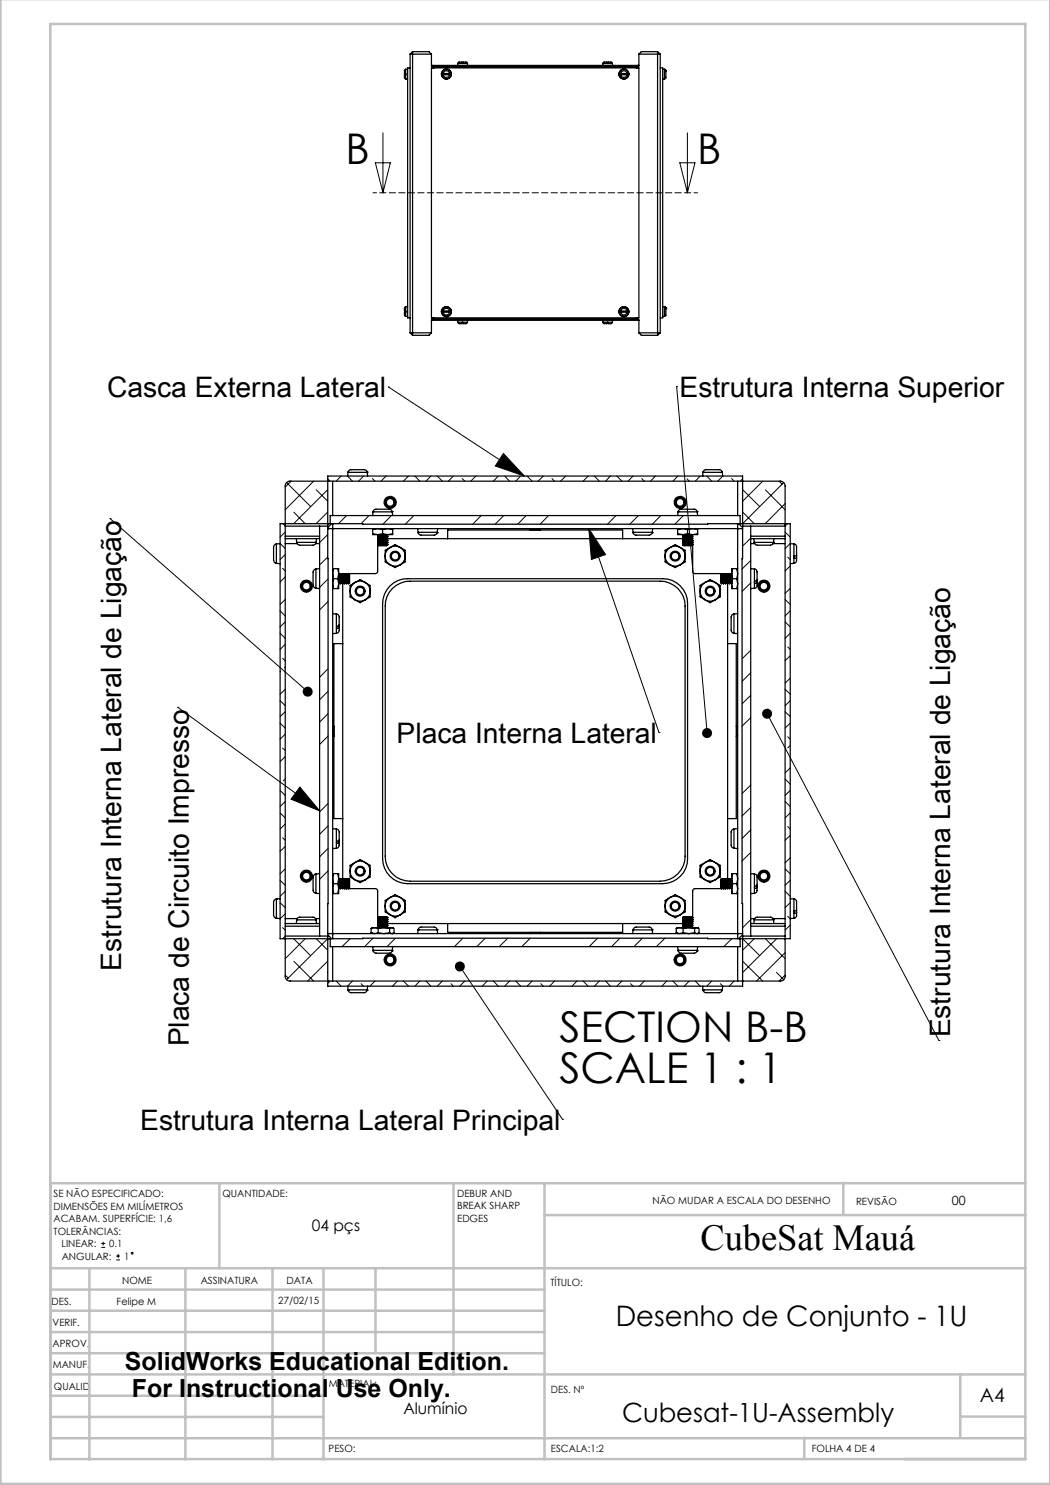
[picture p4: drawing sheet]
<svg xmlns="http://www.w3.org/2000/svg" width="210mm" height="297mm" viewBox="0 0 210 297" stroke-linecap="round" stroke-linejoin="round" font-family="sans-serif">
<g fill="none" stroke="#000" stroke-width=".2">
<path d="M75.1 32.6h3l-1.5 6zM76.6 26.6v12M136 32.6h3l-1.5 6zM137.5 26.6v12M77.7 77.4h.1M77.7 77.4l27.2 17.8M135.3 77.3h.1M135.3 77.3l6.1 69.3M57.3 96.5l4.8 4.8M58.2 96.2l-1.2 1.2M62.7 96.2l-5.7 5.7M63.3 98l2.2 2.3"/>
<path d="M65.5 97.9l-6.8 6.8M65.5 95.7l.5 .5M68.2 95.2l-1 1M69.5 95.2l1 1M72.7 95.2l-1 1M74.5 95.7l.5 .5M77.2 95.2l-1 1M81.7 95.2l-1 1M83 95.2l1 1M86.2 95.2l-1 1M87.5 95.2l1 1M90.7 95.2l-1 1"/>
<path d="M92.4 95.7l.6 .5M95.2 95.2l-1 1M99.7 95.2l-1 1M100.7 90.7l4.2 4.5-5.8-2zM100.9 95.2l1 1M104.1 95.3l-.9 .9M105.4 95.2l1 1M108.7 95.2l-1.1 1M110.4 95.7l.5 .5M113.1 95.2l-1 1M117.6 95.2l-1 1M118.9 95.2l1 1"/>
<path d="M122.1 95.2l-1 1M123.4 95.2l1 1M126.6 95.2l-1 1M128.3 95.7l.6 .5M131.1 95.2l-1 1M135.6 95.2l-1 1M137.4 95.8l.5 .4M140.1 95.2l-1 1M141.4 95.2l.9 1M144.6 95.2l-1.1 1M146.3 95.7l.5 .5M148.5 97.9l3.4 3.4"/>
<path d="M148.5 95.7l-.4 .5M152.5 96.2l-4 4.1M153.1 98l3.9 3.9M155.8 96.2l.6 .6M156.7 96.5l-8.2 8.2M22 103.7h.1M22 103.7l39.5 34.6M56 108.7l1 1M56.5 113.7l.5 .5M56.6 104.7l.4 .5M57 110.9l-1 1M57 115.4l-1 1"/>
<path d="M57 106.4l-1 1M57 119.9l-1 1M58.8 102.4l2.2 2.3M65.5 104.7h.1M65.5 102.4l-2.3 2.3M65.5 106.9l-1.6 1.6M65.5 111.4l-1.6 1.6M65.6 115.8l-1.7 1.7M69.3 103.1l-1.6 1.6M73.8 103.1l-1.6 1.6M78.3 103.1l-1.7 1.7M82.8 103.1l-1.7 1.7"/>
<path d="M96.2 103.1l-1.7 1.7M100.8 103.1l-1.8 1.7M105.2 103.1l-1.7 1.7M109.7 103.1l-1.7 1.7M117.8 105.7l3.3 5.2-2.8 1zM117.8 105.7l14 40.8M123.2 103.1l-1.7 1.7M127.7 103.1l-1.7 1.7M132.2 103.1l-1.7 1.7M136.7 103.1l-1.7 1.7M148.6 102.4l2.2 2.3M150.1 107.6l-1.6 1.6"/>
<path d="M150.1 112.1l-1.7 1.7M150.1 116.6l-1.7 1.7M155.3 104.7h.1M157 100.7l-4 4M157 119.9l1 1M157 106.4l1 1M157.5 104.7l-.5 .5M157.6 111.4l.4 .5M158 108.7l-1 1M158 113.2l-1 1M158 117.7l-1 1M56 126.6l1 1.1"/>
<path d="M56 122.2l1 1M56.2 134.2l-.2 .2M56.5 131.7l.5 .4M57 128.9l-1 1M57 124.4l-1 1M57 137.9l-1 .9M57 133.4l-.1 .1M65.6 138.3l-1.7 1.6M65.6 133.7l-1.7 1.8M65.6 120.3l-1.7 1.7M150.1 134.5l-1.7 1.8M150.1 130.1l-1.7 1.7"/>
<path d="M150.1 139.1l-1.7 1.7M157 137.9l1 .9M157 124.4l1 1M157.6 129.4l.4 .5M158 126.6l-1 1.1M158 122.2l-1 1M158 131.2l-1 .9M158 135.6l-1 1M35.6 141.5h.1M35.6 141.5l28.3 20.7M56 158.1l1 1M56 144.6l1 1"/>
<path d="M56 140.1l1 1M56.5 149.6l.5 .5M57 146.8l-1 1M57 142.3l-1 1M57 151.3l-1 1M57 155.8l-.3 .4M60 157.4l3.9 4.8-5.7-2.4zM65.6 142.7l-1.7 1.7M65.6 147.2l-1.7 1.7M131.8 146.5h.1M150.1 157l-1.7 1.7M150.1 143.5l-1.7 1.7"/>
<path d="M153.4 142.7l34.4 65.4M157 155.8l1 1M157 142.3l1 1M157.6 147.4l.4 .4M158 158.1l-1 1M158 140.1l-1 1M158 144.6l-1 1M158 149.1l-.4 .5M158 153.6l-1 1M56 176.1l1 1M56 162.6l1 1M56.5 167.6l.5 .5"/>
<path d="M57 178.3l-1 1M57 160.3l-1 1M57 164.8l-1 1M57 169.3l-1 1M57 173.8l-1 1M65.6 174.2l-1.7 1.7M65.6 160.7l-1.7 1.7M65.6 165.2l-1.7 1.7M65.6 169.7l-1.7 1.7M150.1 161.5l-1.7 1.7M150.1 166l-1.7 1.7M150.1 170.5l-1.7 1.7"/>
<path d="M157 178.3l1 1M157 173.8l1 1M157 160.3l1 1M157.6 165.3l.4 .5M158 162.6l-1 1M158 167.1l-1 1M158 171.6l-1 1M158 176.1l-1 1M56 180.5l1 1M56.5 185.5l.5 .5M57 195l.6 .6M57 182.8l-1 1"/>
<path d="M57 187.3l-.4 .4M58.7 187.7l3.4 3.4M58.8 192.3l3.9 3.9M61 187.7l-4 4M63.3 187.7l2.2 2.3M65.5 194.5h.1M65.5 187.7l-8.2 8.2M65.5 192.2l-4 4M66 196.2l-.5 .5M67.2 196.2l1 1M70 187.7l-1.6 1.6M70.5 196.2l-1 1"/>
<path d="M72.2 196.7l.5 .5M74.6 187.6l-1.7 1.7M75 196.2l-1 1M79.1 187.6l-1.7 1.7M79.5 196.2l-1 1M80.7 196.2l1 1M84 196.2l-1 1M85.2 196.2l1 1M88.5 196.2l-1 1M90.2 196.7l.5 .5M92 193.3l20.5 30.6M92.6 187.6l-1.7 1.7"/>
<path d="M93 196.2l-1.1 1M97 187.6l-1.6 1.7M97.4 196.2l-1 1M98.7 196.2l1 1M101.6 187.6l-1.8 1.7M101.9 196.2l-1 1M103.2 196.2l.9 1M106 187.6l-1.6 1.7M106.4 196.2l-1 1M108.2 196.7l.5 .5M110.9 196.2l-1 1M115.4 196.2l-1 1"/>
<path d="M116.6 196.2l1 1M119.5 187.6l-1.7 1.7M119.9 196.2l-1 1M121.1 196.2l1 1M124 187.6l-1.7 1.7M124.4 196.2l-1 1M126.1 196.7l.5 .5M128.5 187.6l-1.7 1.7M128.9 196.2l-1 1M133 187.6l-1.7 1.7M133.3 196.2l-.9 1M134.6 196.2l1 1"/>
<path d="M137.9 196.2l-1.1 1M139.1 196.2l1 1M142.3 196.2l-.9 1M144.1 196.7l.5 .5M146.4 187.7l-1.7 1.6M146.8 196.2l-1 1M148.5 187.7l3.4 3.4M148.6 192.3l3.9 3.9M150.1 183.9l-1.6 1.7M150.8 187.7l-2.3 2.3M153.1 187.7l3.9 4M155.3 194.5l1.4 1.4"/>
<path d="M155.3 187.7l-6.8 6.8M157 190.5l-5.7 5.7M157 195l-1.2 1.2M157.6 183.3l.4 .5M158 180.5l-1 1M158 185l-1 1M187.8 208.1h.1M112.5 223.9h.1M20.2 249.5h.8M20.2 248.7h.8M20.6 248.4v.7M23.2 252h.8"/>
<path d="M23.2 251.2h.8M23.6 250.8v.8"/>
<circle cx="26.4" cy="250.6" r=".19"/>
</g>
<path d="M139.5 38.6h-64.9" fill="none" stroke="#000" stroke-width=".2" stroke-dasharray="1.3 .6" stroke-dashoffset=".6"/>
<g fill="none" stroke="#c0c0c0" stroke-width=".5">
<path d="M.1 -.1v296.9h209.9v-296.9M10.1 4.8h195v287h-195zM43.9 236.6v17M90.7 236.6v38.3M108.9 236.6v55.3M168.7 236.6v6.3M205.1 236.6h-195v55.3M10.1 253.6h195M10.1 257.9h98.8M17.9 253.6v38.3M37.1 253.6v38.3M54.5 253.6v38.3"/>
<path d="M64.7 253.6v38.3M75.1 253.6v17M108.9 243h96.2M10.1 270.6h98.8M10.1 266.4h98.8M10.1 262.1h98.8M10.1 279.1h54.6M10.1 274.9h195M192.1 274.8v12.7M10.1 287.7h195M10.1 283.4h54.6M160.9 287.5v4.3"/>
<path d="M192.1 283.3h13"/>
</g>
<g fill="#000">
<path d="M100.7 90.7l4.2 4.5-5.8-2zM91.3 192.5a1.01 1.01 0 0 0 .2 1.7 1.01 1.01 0 0 0 1.4-.8 1.01 1.01 0 0 0-1.4-1l-.1 .1 .6 .8-.6-.8zM140.7 145.9a1 1 0 0 0-.2 1.1 1 1 0 0 0 1 .6l-.1-1 .1 1a1 1 0 0 0 .8-1.4 1 1 0 0 0-1.6-.3zM117.8 105.7l3.3 5.2-2.8 1z"/>
<path d="M60.8 137.7a1 1 0 0 0 .1 1.4 1 1 0 0 0 1.4-.1l-.8-.7 .8 .7a1 1 0 0 0-.1-1.4 1 1 0 0 0-1.4 .1zM152.7 142a.99 .99 0 0 0 .3 1.7 .99 .99 0 0 0 1.4-1 .99 .99 0 0 0-1.4-.9l.4 .9-.4-.9zM60 157.4l3.9 4.8-5.7-2.4z"/>
</g>
<g fill="none" stroke="#000" stroke-width=".25">
<path d="M81.1 13.9l-.2 .1v.7h.2v.2a.37 .37 0 0 0-.2 .6l.2 .3M81.1 13.9v1.9M81.1 15.8h.4M81.5 13.8l-.4 .1M82 10.8h4.3M82 13.6h-.5v50h.5M82 10.8v55.8M82.5 10.3v56.8M82.5 10.3h3.3l.5 .5M82.5 10.3l-.5 .5M86.3 13.1l.1 .3 .4 .2-.3-.3M86.3 13.1h.2"/>
<path d="M86.3 13.6h41.5v50h-41.5zM86.3 10.8v2.3M86.4 13.3h.1M86.5 13.1v.2M86.5 13.3h41M86.5 13.1h41M88.6 14.7h-.3v.3h.3M88.6 15a.67 .67 0 0 0 .7 .5 .67 .67 0 0 0 .6-.5M88.6 14.7a.66 .66 0 0 1 .7-.6 .66 .66 0 0 1 .6 .6M88.6 15h1.3M88.6 14.7h1.3M89.9 14.7h.3v.3h-.3"/>
<path d="M91.5 12.7l.3-.3h.6v.3h.2v-.3h.6l.3 .3M91.5 12.7h2M91.5 12.7v.4M93.5 12.7v.4M120.6 12.7l.2-.3h.6v.3h.2v-.3h.6l.3 .3M120.6 12.7h1.9M120.6 12.7l-.1 .4M122.5 12.7v.4M124.1 14.7h-.3v.3h.3M124.1 15a.69 .69 0 0 0 .7 .5 .69 .69 0 0 0 .6-.5M124.1 14.7a.68 .68 0 0 1 .7-.6 .68 .68 0 0 1 .6 .6M124.1 15h1.3"/>
<path d="M124.1 14.7h1.3M125.4 14.7h.3v.3h-.3M127.5 13.1h.3M127.5 13.3h.2M127.5 13.1v.2M127.8 13.1l-.2 .3-.3 .2 .2-.3M127.8 10.8h4.2M127.8 10.8v2.3M131.5 10.3v56.8M131.5 10.3h-3.2l-.5 .5M131.5 10.3l.5 .5M132 13.6h.5v50h-.5"/>
<path d="M132 10.8v55.8M132.5 13.8l.4 .1M132.9 13.9l.3 .1v.2M132.9 13.9v1.9M132.9 15.8h-.4M133.2 14.2v1.4l-.3 .2M133.2 14.2l-.3-.3 .3 .3M81.1 61.3l-.2 .3v.6h.2v.2a.39 .39 0 0 0-.2 .6l.2 .3M81.1 61.3v2M81.1 63.3h.4M81.5 61.3h-.4M82 66.6h4.3"/>
<path d="M82 66.6l.5 .5M86.3 64.1h.2M86.3 64.1v2.5M86.3 66.6l-.5 .5h-3.3M86.4 63.8h.1M86.5 63.8l.3-.2-.4 .2-.1 .3M86.5 63.8h41M86.5 64.1h41M86.5 63.8v.3M88.6 62.2l-.3 .1v.1h.3M88.6 62.4a.66 .66 0 0 0 .7 .6 .66 .66 0 0 0 .6-.6M88.6 62.2a.67 .67 0 0 1 .7-.5 .67 .67 0 0 1 .6 .5"/>
<path d="M88.6 62.4h1.3M88.6 62.2h1.3M89.9 62.2h.3v.2h-.3M91.5 64.4l.3 .3h.6a.15 .15 0 0 1 0-.2 .15 .15 0 0 1 .2 0 .15 .15 0 0 1 0 .2h.6l.3-.3M91.5 64.4h2M91.5 64.1v.3M93.5 64.1v.3M120.5 64.1l.1 .3M120.6 64.4l.2 .3h.6a.15 .15 0 0 1 0-.2 .15 .15 0 0 1 .2 0 .15 .15 0 0 1 0 .2h.6l.3-.3M120.6 64.4h1.9M122.5 64.1v.3M124.1 62.2h-.3v.2h.3"/>
<path d="M124.1 62.4a.68 .68 0 0 0 .7 .6 .68 .68 0 0 0 .6-.6M124.1 62.2a.69 .69 0 0 1 .7-.5 .69 .69 0 0 1 .6 .5M124.1 62.4h1.3M124.1 62.2h1.3M125.4 62.2h.3v.2h-.3M127.5 63.8l-.2-.2 .4 .2 .1 .3M127.5 64.1h.3M127.5 63.8h.2M127.5 63.8v.3M127.8 66.6h4.2M127.8 64.1v2.5M127.8 66.6l.5 .5h3.2"/>
<path d="M132 66.6l-.5 .5M132.5 61.3h.4M132.9 61.3l.3 .4M132.9 61.3v2M132.9 63.3h-.4M133.2 61.8v1.3l-.3 .2M133.2 61.7h.1M133.2 61.7l-.3-.3 .3 .4M133.2 61.7v.1M57.2 96.7l.6-.5h98.2a.96 .96 0 0 1 1 1v98a.96 .96 0 0 1-1 1h-98a.96 .96 0 0 1-1-1v-98.2zM66.5 96.2v6.9M69.6 94.4v.1"/>
<path d="M69.6 94.4h.1M69.6 94.4l.1-.2a3.5 3.5 0 0 1 2.3-.3h1l.4 .5M69.6 94.5h3.8M69.6 94.5l-.1 .7M73.4 94.4v.1M73.4 94.4h.1M73.4 94.5l.1 .7M140.6 94.4h.1M140.6 94.5h3.9M140.6 94.5l-.1 .7M140.6 94.4l.1-.2a3.8 3.8 0 0 1 2.3-.3h1l.4 .5M144.5 94.4v.1"/>
<path d="M144.5 94.5v.7M147.5 96.2v6.9M55.2 112.7h.1M55.2 112.6v.1M55.3 108.8a.8 .8 0 0 0-.6 1.1v.4a3.3 3.3 0 0 0 .3 2.2l.2 .1M55.3 108.8v3.9M55.3 112.7h.7M56 108.7l-.7 .1M57 105.2h8.5M57 107.7h6.9M57 107.2h6.9M57 108.7h2.4"/>
<path d="M59.3 107.7v.8M59.3 108.5h.1M59.3 108.5h3.9M59.4 108.5l.1 .3a6.8 6.8 0 0 0 3.1 .2l.3-.1 .3-.4M63.1 117.6h.1M63.1 113.8h.1M63.1 113.8l-.3 .2a6.6 6.6 0 0 0-.2 3l.1 .4 .4 .2M63.1 108.7h.8M63.2 113.8v3.8M63.2 117.6l.7 .1M63.2 108.5h.1M63.3 107.7l-.1 .8"/>
<path d="M63.9 113.7l-.7 .1M63.9 105.2v82M65.5 104.7h.5M65.5 104.7v.5M65.5 105.8l.1-.1 .9 .1v80.9h-.9l-.1-.1M65.5 104.7h-9.5v83h9.5M65.5 105.2v82M65.5 104.7v-9.5h83v9.5M65.7 104.7l-.2 .1M66 104.7h6.5v.1l75.5-.1M66 104.7v-1.6h82v1.6M66.3 104.7l-.8 .8"/>
<path d="M66.5 113.7h.2M66.5 117.7h.2M66.6 104.7l-.1 .1 .1 .9h80.9v-.9l-.1-.1M66.7 113.7l-.2 .9 .2 1.1M66.7 115.7l-.2 1 .2 1M66.7 115.7h.9M66.7 113.7h.9M66.7 117.7h.9M67.6 113.7l.1 1M67.6 115.7l.1 1M67.6 113.7h.1v1M67.7 114.7v2"/>
<path d="M67.7 116.7v1h-.1M67.7 116.7h.1M67.7 114.7h.1M67.7 114.7l-.1 1M67.7 116.7l-.1 1M67.8 114.7l.1 .3M67.9 115v1.5M67.9 116.5l-.1 .2M67.9 116.5l.2 .2M68.1 114.7v2M68.1 116.7h.1M68.1 114.7h.1"/>
<path d="M68.1 114.7l-.2 .3M68.2 114.7v2M68.2 114.7l.1 .3M68.3 115v1.5M68.3 116.5l-.1 .2M68.3 116.5l.2 .2M68.5 114.7v2M68.5 116.7h.1M68.5 114.7h.1M68.5 114.7l-.2 .3M68.5 116.7v59M68.6 114.7v2"/>
<path d="M68.6 114.7l.1 .3M68.7 115v1.5M68.7 116.5l-.1 .2M68.7 116.5l.2 .2M68.9 114.8l-.2 .1M68.9 114.7v2M68.9 116.7h.1M68.9 114.7l-.2 .3M69.1 115v1.5M69.1 115l-.1-.3v2M69.1 115l.2-.3v2M69.1 116.5l-.1 .2"/>
<path d="M69.1 116.5l.2 .2M69.3 116.7h.1M69.5 115l.2-.3v2M69.5 115v1.5M69.5 115l-.1-.3v2M69.5 116.5l.2 .2M69.5 116.5l-.1 .2M69.7 116.7h.1M69.8 114.7l.1 .3v1.5l-.1 .2zM70 118.2a2.14 2.14 0 0 0 1 1.8M70 118.2v1.2l1 .6M71 116.5l1-.6 1 .6"/>
<path d="M71 116.5a2.17 2.17 0 0 1 2 0M71 116.5a2.14 2.14 0 0 0-1 1.7M71 116.5l-1 .6v1.1M71 120a2.17 2.17 0 0 0 2 0M71 120l1 .5 1-.5M73 116.5l1 .6v1.1M73 116.5a1.93 1.93 0 0 1 1 1.7M74 118.2a1.94 1.94 0 0 1-1 1.8M74 118.2v1.2l-1 .6M74.5 105.9l1-.2 1 .2M74.5 105.7v.2M74.5 106.7v.2h1"/>
<path d="M74.5 106.7l1 .2M74.5 105.9v.8M74.6 102.3v.1M74.6 102.3h.1M74.6 102.3l.1-.2a3.8 3.8 0 0 1 2.3-.3h1l.5 .5M74.6 102.4h3.9M74.6 102.4l-.1 .7M75.5 108.1v6.2l-.2 .3-6.4 .1M75.5 106.9h2M75.5 107h2M75.5 107.7h2M75.5 107.8h2"/>
<path d="M75.5 107.3h2M75.5 107.4h2M75.5 108.1h2M75.5 109h2l-.2 .1h-1.6zM75.5 107l.2 .1M75.5 106.9v.1M75.5 107.3v.1M75.5 107.7v.1M75.5 107.4l.2 .1M75.5 107.8l.2 .1M75.7 107.9l-.1 .2M75.7 107.1h1.6"/>
<path d="M75.7 107.5h1.6M75.7 107.9h1.6M75.7 108.3l-.2 .2h2M75.7 108.3h1.6M75.7 108.7h1.6M75.7 108.7l-.2 .2h2M75.7 107.5l-.2 .2M75.7 107.1l-.2 .2M75.7 107.9l-.2 .2M76.5 105.9l1-.2 1 .2M76.5 106.7l-1 .2M76.5 105.9v.8"/>
<path d="M76.5 106.7l1 .2M77 111.2a1.93 1.93 0 0 0 1 1.8M77 111.2v1.2l1 .6M77.3 107.5l.2 .2M77.3 107.1l.2 .2M77.3 107.9l.2 .2M77.3 108.3l.2 .2M77.3 108.7l.2 .2M77.5 108.6h-2l.2 .1M77.5 108.2h-2l.2 .1M77.5 107l-.2 .1M77.5 106.9v.1"/>
<path d="M77.5 107.3v.1M77.5 107.7v.1M77.5 108.1v.1M77.5 108.5v.1M77.5 108.9v.1M77.5 107.4l-.2 .1M77.5 107.8l-.2 .1M77.5 108.6l-.2 .1M77.5 108.2l-.2 .1M77.5 107.7h59M78 117.2a4.8 4.8 0 0 1 3.5-1.5h51a4.9 4.9 0 0 1 5 5v51a5 5 0 0 1-5 5h-51a5.1 5.1 0 0 1-5-5v-51a5 5 0 0 1 1.5-3.5zM78 109.5l1-.6 1 .6"/>
<path d="M78 109.5a1.93 1.93 0 0 1 2 0M78 109.5a1.93 1.93 0 0 0-1 1.7M78 109.5l-1 .6v1.1M78 113a1.93 1.93 0 0 0 2 0M78 113l1 .5 1-.5M78.5 102.3v.1M78.5 102.3h.1M78.5 102.4v.7M78.5 117.7a5.2 5.2 0 0 1 3.5-1.5h50a4.9 4.9 0 0 1 5 5v50a5 5 0 0 1-5 5h-50a5 5 0 0 1-5-5v-50a4.8 4.8 0 0 1 1.5-3.5zM78.5 106.7l-1 .2M78.5 105.7v.2M78.5 106.7v.2h-1"/>
<path d="M78.5 105.9v.8M80 109.5l1 .6v1.1M80 109.5a2.14 2.14 0 0 1 1 1.7M81 111.2a2.14 2.14 0 0 1-1 1.8M81 111.2v1.2l-1 .6M83.5 105.7l.1 .8M83.6 106.5h.1M83.6 106.5l.2 .4a3.9 3.9 0 0 0 2.2 .1h1l.5-.5M83.6 106.5h3.9M87.5 106.5h.1M87.5 105.7v.8M89.5 107.7v-1.7h35v1.7"/>
<path d="M106 105.9h2M106 105.9v.1M106.2 105.7l.1 .1M106.3 105.8h1.5M106.3 105.8l-.3 .1M107.8 105.8l.2 .1M107.9 105.7l-.1 .1M108 105.9v.1M126.5 105.7l.1 .8M126.6 106.5h.1M126.6 106.5l.2 .4a3.9 3.9 0 0 0 2.2 .1h1l.5-.5M126.6 106.5h3.9"/>
<path d="M130.5 106.5h.1M130.5 105.7v.8M133 111.2a2.14 2.14 0 0 0 1 1.8M133 111.2v1.2l1 .6M134 109.5a1.93 1.93 0 0 1 2 0M134 109.5l1-.6 1 .6M134 113a1.93 1.93 0 0 0 2 0M134 109.5a2.14 2.14 0 0 0-1 1.7M134 109.5l-1 .6v1.1M134 113l1 .5 1-.5M135.5 105.9l1-.2 1 .2M135.5 105.7v.2"/>
<path d="M135.5 106.7v.2h1M135.5 106.7l1 .2M135.5 105.9v.8M135.6 102.3v.1M135.6 102.3h.1M135.6 102.3l.1-.2a3.5 3.5 0 0 1 2.3-.3h1l.5 .5M135.6 102.4h3.9M135.6 102.4l-.1 .7M136 109.5a1.93 1.93 0 0 1 1 1.7M136 109.5l1 .6v1.1M136.5 106.9h2M136.5 107h2"/>
<path d="M136.5 107.3h2M136.5 107.7h2M136.5 107.4h2M136.5 107.8h2M136.5 108.1h2M136.5 109h2l-.2 .1h-1.5zM136.5 108.6h2l-.2 .1M136.5 108.2h2l-.2 .1M136.5 107l.3 .1M136.5 106.9v.1M136.5 107.3v.1M136.5 107.7v.1"/>
<path d="M136.5 108.1v.1M136.5 108.5v.1M136.5 108.9v.1M136.5 107.4l.3 .1M136.5 107.8l.3 .1M136.5 108.6l.3 .1M136.5 108.2l.3 .1M136.8 107.1h1.5M136.8 107.5h1.5M136.8 107.9h1.5M136.8 108.3h1.5M136.8 108.7h1.5"/>
<path d="M136.8 107.1l-.3 .2M136.8 107.5l-.3 .2M136.8 107.9l-.3 .2M136.8 108.3l-.3 .2M136.8 108.7l-.3 .2M137 111.2a1.93 1.93 0 0 1-1 1.8M137 111.2v1.2l-1 .6M137.5 105.9l1-.2 1 .2M137.5 106.7l-1 .2M137.5 105.9v.8M137.5 106.7l1 .2M138.3 108.3l.2 .2h-2"/>
<path d="M138.3 108.7l.2 .2h-2M138.3 107.1l.2 .2M138.3 107.5l.2 .2M138.3 107.9l.2 .2M138.4 107.9l.1 .2M138.5 108.1v6.2l.2 .3 6.5 .1M138.5 107l-.2 .1M138.5 106.9v.1M138.5 107.3v.1M138.5 107.7v.1M138.5 107.4l-.2 .1M138.5 107.8l-.2 .1"/>
<path d="M139.5 102.3v.1M139.5 102.3h.1M139.5 102.4v.7M139.5 106.7l-1 .2M139.5 105.7v.2M139.5 106.7v.2h-1M139.5 105.9v.8M140 118.2a2.07 2.07 0 0 0 1 1.8M140 118.2v1.2l1 .6M141 116.5a2.1 2.1 0 0 1 2 0M141 116.5l1-.6 1 .6M141 120a2.1 2.1 0 0 0 2 0"/>
<path d="M141 116.5a2.07 2.07 0 0 0-1 1.7M141 116.5l-1 .6v1.1M141 120l1 .5 1-.5M143 116.5l1 .6v1.1M143 116.5a2.07 2.07 0 0 1 1 1.7M144 118.2a2.07 2.07 0 0 1-1 1.8M144 118.2v1.2l-1 .6M144.3 114.7v2l-.2-.2v-1.5zM144.3 116.7h.1M144.5 115v1.5M144.5 115l.2-.3v2M144.5 115l-.1-.3v2"/>
<path d="M144.5 116.5l.2 .2M144.5 116.5l-.1 .2M144.7 116.7h.1M144.9 115l-.1-.3v2M144.9 115v1.5M144.9 115l.2-.3v2M144.9 116.5l-.1 .2M144.9 116.5l.2 .2M145.1 116.7h.1M145.2 114.7v2M145.2 114.7l.1 .3M145.2 114.8l.2 .1"/>
<path d="M145.3 115v1.5M145.3 116.5l.2 .2M145.3 116.5l-.1 .2M145.5 114.7v2M145.5 116.7h.1M145.5 114.7h.1M145.5 114.7l-.2 .3M145.5 116.7v59M145.6 114.7v2M145.6 114.7l.1 .3M145.7 115v1.5M145.7 116.5l-.1 .2"/>
<path d="M145.7 116.5l.2 .2M145.9 114.7v2M145.9 116.7h.1M145.9 114.7h.1M145.9 114.7l-.2 .3M146 114.7v2M146 114.7l.1 .3M146.1 115v1.5M146.1 116.5l-.1 .2M146.1 116.5l.2 .2M146.3 114.7v2M146.3 116.7h.1"/>
<path d="M146.3 114.7h.1M146.3 114.7l-.2 .3M146.3 114.7l.2 1M146.3 116.7l.2 1M146.3 116.7v1h.2M146.5 113.7h-.2v1M146.5 115.7h.9M146.5 113.7l-.2 1M146.5 113.7h.9M146.5 115.7l-.2 1M146.5 117.7h.9M147.4 113.7l.1 1-.1 1"/>
<path d="M147.4 115.7l.1 1-.1 1M147.4 113.7h.1M147.4 117.7h.1M147.8 104.7l.7 .8M148 104.7h.5M148.4 104.7l.1 .1M148.5 104.7v.5M148.5 105.8v-.1l-1 .1v80.9h1v-.1M148.5 104.7h9.5v83h-9.5M148.5 105.2h8.5M148.5 105.2v6.5h-.1l.1 75.5M150.1 113.7l.8 .1"/>
<path d="M150.1 105.2v82M150.1 107.7h6.9M150.1 107.2h6.9M150.1 108.7h.9M150.8 107.7v.8M150.8 108.5h.1M150.8 108.5a.81 .81 0 0 0 1.1 .5h.4a3.3 3.3 0 0 0 2.3-.2l.1-.3M150.8 108.5h3.9M150.9 113.8a.69 .69 0 0 1 .5 1v1.2M150.9 113.8v3.8M150.9 117.6l-.8 .1M151.4 116.4a1.08 1.08 0 0 1-.2 1.1l-.3 .1"/>
<path d="M151.4 116l-.5 .2v.5l.5-.3M151.4 116v.4M154.6 108.7h2.4M154.7 108.5h.1M154.8 107.7l-.1 .8M158 108.7l.8 .1M158.8 108.8a.69 .69 0 0 1 .5 .9v1.3M158.8 108.8v3.9M158.8 112.7h-.8M159.3 111.5v.5a.57 .57 0 0 1-.5 .7M159.3 111l-.5 .2v.5l.5-.2M159.3 111v.5"/>
<path d="M66.5 122.7l.8 .1M67.3 122.8a.73 .73 0 0 1 .5 1v1.2M67.3 122.8v3.9M67.3 126.7h-.8M67.8 125.4v.4a.7 .7 0 0 1-.5 .9M67.8 125l-.5 .2v.5l.5-.3M67.8 125v.4M68.5 128.7h-1.7v35h1.7M145.5 128.7h1.7v35h-1.7M146.7 126.6l.1 .1M146.7 126.6h.1M146.8 122.8a.77 .77 0 0 0-.6 1.1v.4a3.3 3.3 0 0 0 .3 2.2l.2 .1"/>
<path d="M146.8 122.8v3.9M146.8 126.7h.7M147.5 122.7l-.7 .1M66.5 145.4h.1M66.6 145.4v1.6M66.6 147l-.1 .1M66.6 147l.1 .2M66.7 145.2v2M66.7 147.2h.1M66.7 145.2h.1M66.7 145.2l-.1 .2M147.2 147.2h.1"/>
<path d="M147.2 145.2h.1M147.3 145.2v2M147.3 145.2l.2 .2M147.5 145.4v1.6M147.5 147v.1M147.5 147l-.2 .2M147.5 145.4h.1M55.2 179.8h.1M55.2 179.8l-.3 .2a6.6 6.6 0 0 0-.2 3.1l.1 .3 .4 .3M55.3 179.8v3.9M56 179.7l-.7 .1M63.1 178.6l.1 .1"/>
<path d="M63.1 178.6h.1M63.2 174.8a.8 .8 0 0 0-.6 1.1v.4a3.3 3.3 0 0 0 .3 2.2l.2 .1M63.2 174.8v3.9M63.2 178.7h.7M63.9 174.7l-.7 .1M66.5 174.7h.2M66.5 178.7h.2M66.5 165.7l.8 .1M66.7 174.7l-.2 .9 .2 1.1M66.7 176.7l-.2 1 .2 1M66.7 176.7h.9M66.7 174.7h.9"/>
<path d="M66.7 178.7h.9M67.3 165.8a.73 .73 0 0 1 .5 1v1.2M67.3 165.8v3.8M67.3 169.6l-.8 .1M67.6 174.7l.1 1M67.6 176.7l.1 1M67.6 174.7h.1v1M67.7 175.7v2M67.7 177.7v1h-.1M67.7 177.7h.1M67.7 175.7h.1M67.7 175.7l-.1 1"/>
<path d="M67.7 177.7l-.1 1M67.8 175.7l.1 .3M67.8 168.4v.4a.69 .69 0 0 1-.5 .8M67.8 168l-.5 .2v.5l.5-.3M67.8 168v.4M67.9 176v1.5M67.9 177.5l.2 .2M67.9 177.5l-.1 .2M68.1 175.7v2M68.1 175.7l-.2 .3M68.1 177.7h.1M68.1 175.7h.1"/>
<path d="M68.2 175.7v2M68.2 175.7l.1 .3M68.3 176v1.5M68.3 177.5l-.1 .2M68.3 177.5l.2 .2M68.5 175.7v2M68.5 177.7h.1M68.5 175.7h.1M68.5 175.7l-.2 .3M68.6 175.7v2M68.6 175.7l.1 .3M68.7 177.6l.2 .1"/>
<path d="M68.7 176v1.5M68.7 177.5l-.1 .2M68.7 177.5l.2 .2M68.9 177.7l6.4 .1 .2 .3v6.3M68.9 175.7v2M68.9 175.7h.1M68.9 175.7l-.2 .3M69 175.7v2l.1-.2M69 175.7l.1 .3M69.1 176v1.5M69.3 175.7v2l-.2-.2M69.3 175.7h.1"/>
<path d="M69.3 175.7l-.2 .3M69.4 175.7v2l.1-.2M69.4 175.7l.1 .3M69.5 176v1.5M69.7 175.7v2l-.2-.2M69.7 175.7h.1M69.7 175.7l-.2 .3M69.8 175.7l.1 .3v1.5l-.1 .2zM70 174.2a2.14 2.14 0 0 0 1 1.8M70 174.2v1.2l1 .6M71 172.5a1.93 1.93 0 0 1 2 0M71 176a1.93 1.93 0 0 0 2 0"/>
<path d="M71 172.5a2.14 2.14 0 0 0-1 1.7M71 172.5l1-.6 1 .6M71 172.5l-1 .6v1.1M71 176l1 .5 1-.5M73 172.5a1.93 1.93 0 0 1 1 1.7M73 172.5l1 .6v1.1M74 174.2a1.93 1.93 0 0 1-1 1.8M74 174.2v1.2l-1 .6M78 179.5a2.17 2.17 0 0 1 2 0M78 179.5a1.93 1.93 0 0 0-1 1.7M78 179.5l1-.6 1 .6M78 179.5l-1 .6v1.1"/>
<path d="M80 179.5a2.14 2.14 0 0 1 1 1.7M80 179.5l1 .6v1.1M134 179.5a2.17 2.17 0 0 1 2 0M134 179.5a2.14 2.14 0 0 0-1 1.7M134 179.5l1-.6 1 .6M134 179.5l-1 .6v1.1M136 179.5a1.93 1.93 0 0 1 1 1.7M136 179.5l1 .6v1.1M140 174.2a2.07 2.07 0 0 0 1 1.8M140 174.2v1.2l1 .6M141 172.5a1.87 1.87 0 0 1 2 0M141 176a1.87 1.87 0 0 0 2 0"/>
<path d="M141 172.5a2.07 2.07 0 0 0-1 1.7M141 172.5l1-.6 1 .6M141 172.5l-1 .6v1.1M141 176l1 .5 1-.5M143 172.5a2.07 2.07 0 0 1 1 1.7M143 172.5l1 .6v1.1M144 174.2a2.07 2.07 0 0 1-1 1.8M144 174.2v1.2l-1 .6M144.3 175.7v2l-.2-.2v-1.5zM144.3 175.7h.1M144.4 175.7v2l.1-.2M144.4 175.7l.1 .3"/>
<path d="M144.5 176v1.5M144.7 175.7v2l-.2-.2M144.7 175.7h.1M144.7 175.7l-.2 .3M144.8 175.7v2l.1-.2M144.8 175.7l.1 .3M144.9 176v1.5M145.1 175.7v2l-.2-.2M145.1 175.7h.1M145.1 175.7l-.2 .3M145.2 177.7h-6.3l-.2 .2-.2 .2v6.3M145.2 175.7v2"/>
<path d="M145.2 175.7l.1 .3M145.3 176v1.5M145.3 177.5l.2 .2M145.3 177.5l-.1 .2M145.4 177.6l-.2 .1M145.5 175.7v2M145.5 177.7h.1M145.5 175.7h.1M145.5 175.7l-.2 .3M145.6 175.7v2M145.6 175.7l.1 .3M145.7 176v1.5"/>
<path d="M145.7 177.5l.2 .2M145.7 177.5l-.1 .2M145.9 175.7v2M145.9 177.7h.1M145.9 175.7h.1M145.9 175.7l-.2 .3M146 175.7v2M146 175.7l.1 .3M146.1 176v1.5M146.1 177.5l-.1 .2M146.1 177.5l.2 .2M146.3 175.7v2"/>
<path d="M146.3 177.7h.1M146.3 175.7h.1M146.3 175.7l-.2 .3M146.3 175.7l.2 1M146.3 177.7l.2 1M146.3 177.7v1h.2M146.5 174.7h-.2v1M146.5 176.7h.9M146.5 174.7l-.2 1M146.5 174.7h.9M146.5 176.7l-.2 1M146.5 178.7h.9"/>
<path d="M146.7 169.6h.1M146.7 165.8h.1M146.7 165.8l-.3 .2a3.9 3.9 0 0 0-.2 2.2l.1 1 .4 .4M146.8 165.8v3.8M146.8 169.6l.7 .1M147.4 174.7l.1 1-.1 1M147.4 176.7l.1 1-.1 1M147.4 174.7h.1M147.4 178.7h.1M147.5 165.7l-.7 .1M150.1 174.7l.8 .1M150.9 174.8a.69 .69 0 0 1 .5 1v1.2"/>
<path d="M150.9 174.8v3.9M150.9 178.7h-.8M151.4 177.4a1.08 1.08 0 0 1-.2 1.1l-.3 .2M151.4 177l-.5 .2v.5l.5-.3M151.4 177v.4M158 179.7l.8 .1M158.8 179.8a.67 .67 0 0 1 .5 .9v1.3M158.8 179.8v3.9M55.2 183.7h.1M55.3 183.7h.7M57 187.2h8.5M57 184.7h6.9"/>
<path d="M57 185.2h6.9M57 183.7h2.4M59.3 183.9v.1M59.3 184h3.9M59.3 184v.7M59.4 183.9l.1-.2a3.6 3.6 0 0 1 2.2-.3h1.1l.4 .5M63.1 183.7h.8M63.2 183.9v.1M63.2 184l.1 .7M65.5 187.7h.5M65.5 187.6l.2 .1M65.5 187.2v.5"/>
<path d="M65.5 187l.8 .7M65.5 187.7v9.5h83v-9.5M66 187.7h6.5v-.1l75.5 .1M66 187.7v1.6h82v-1.6M66.5 189.3v6.9M66.6 187.7h-.1l.1-1h80.9v1h-.1M69.5 197.2l.1 .8M69.6 198h.1M69.6 198l.2 .3a6.6 6.6 0 0 0 3 .2l.4-.1 .2-.4M69.6 198h3.8M73.4 198h.1M73.5 197.2l-.1 .8"/>
<path d="M74.2 186.5l.7 .2 .7-.2M74.2 186.5l.3 .2M74.2 185.7v.8M74.5 189.3l.1 .8M74.6 190.1h.1M74.6 190.1l.2 .3a6.6 6.6 0 0 0 3.1 .2l.3-.1 .3-.4M74.6 190.1h3.9M74.9 185.5h1.9M74.9 185.5l-.7 .2M74.9 185.5l.7 .2M75.5 183.5l.2-.2h1.6l.2 .2zM75.5 184.4h2"/>
<path d="M75.5 185.2h2M75.5 185.1h2M75.5 184.7h2M75.5 184.8h2M75.5 185.5h2M75.5 184.7v.1M75.5 185.1v.1M75.5 185.5h.1M75.5 184.4l.2 .1M75.5 185.2l.2 .1M75.5 184.8l.2 .1M75.6 184.4l.1 .2"/>
<path d="M75.6 186.5l1.1 .2 1.2-.2M75.6 185.7v.8M75.7 184.5h1.6M75.7 183.7l-.2 .2h2M75.7 183.7h1.6M75.7 184.1l-.2 .2h2M75.7 184.1h1.6M75.7 184.9h1.6M75.7 185.3h1.6M75.7 184.5l-.2 .2M75.7 184.9l-.2 .2M75.7 185.3l-.2 .2"/>
<path d="M76.8 185.5l-1.2 .2M76.8 185.5h1.6M76.8 185.5l1.1 .2M77 181.2a1.84 1.84 0 0 0 1 1.7M77 181.2v1.2l1 .5M77.3 183.7l.2 .2M77.3 184.1l.2 .2M77.3 184.5l.2 .2M77.3 184.9l.2 .2M77.3 185.3l.2 .2M77.5 183.6h-2l.2 .1M77.5 184h-2l.2 .1"/>
<path d="M77.5 183.5v.1M77.5 183.9v.1M77.5 184.3v.1M77.5 184.7v.1M77.5 185.1v.1M77.5 185.5h.1M77.5 184.4l-.2 .1M77.5 184l-.2 .1M77.5 183.6l-.2 .1M77.5 185.2l-.2 .1M77.5 184.8l-.2 .1M77.5 184.7h59"/>
<path d="M77.9 185.7v.8M78 182.9a1.93 1.93 0 0 0 2 0M78 182.9l1 .6 1-.6M78.4 185.5l-.5 .2M78.4 185.5l.3 .1zM78.5 190.1h.1M78.5 189.3v.8M78.7 186.6l-.2 .1M78.8 185.7v.8a.64 .64 0 0 1-.9 0M81 181.2a2.02 2.02 0 0 1-1 1.7M81 181.2v1.2l-1 .5M83.6 185.9v.1"/>
<path d="M83.6 185.9h.1M83.6 185.9l.5-.4 1-.1a3.3 3.3 0 0 1 2.2 .2l.2 .3M83.6 186h3.9M83.6 186l-.1 .7M87.5 185.9v.1M87.5 185.9h.1M87.5 186v.7M89.5 184.7v1.8h35v-1.8M106 186.5h2M106 186.5l.3 .2M106 186.5h.1M106.3 186.7h1.5"/>
<path d="M106.3 186.7h-.1M107.8 186.7h.1M108 186.5l-.2 .2M108 186.5h.1M126.6 185.9v.1M126.6 185.9h.1M126.6 185.9l.5-.4 1-.1a3.3 3.3 0 0 1 2.2 .2l.2 .3M126.6 186h3.9M126.6 186l-.1 .7M130.5 185.9v.1M130.5 185.9h.1M130.5 186v.7"/>
<path d="M133 181.2a2.02 2.02 0 0 0 1 1.7M133 181.2v1.2l1 .5M134 182.9a1.93 1.93 0 0 0 2 0M134 182.9l1 .6 1-.6M135.3 186.5l.6 .2 .7-.2M135.3 186.5l.2 .2M135.3 185.7v.8M135.5 189.3l.1 .8M135.6 190.1h.1M135.6 190.1l.2 .3a6.6 6.6 0 0 0 3.1 .2l.3-.1 .3-.4M135.6 190.1h3.9M135.9 185.5h1.9"/>
<path d="M135.9 185.5l-.6 .2M135.9 185.5l.7 .2M136.5 183.6h2l-.2 .1M136.5 183.5l.3-.2h1.5l.2 .2zM136.5 184h2l-.2 .1M136.5 184.4h2M136.5 184.7h2M136.5 184.8h2M136.5 185.1h2M136.5 185.2h2M136.5 185.5h2M136.5 183.5v.1"/>
<path d="M136.5 183.9v.1M136.5 184.3v.1M136.5 184.7v.1M136.5 185.1v.1M136.5 185.5h.1M136.5 183.6l.3 .1M136.5 184l.3 .1M136.5 184.4l.3 .1M136.5 184.8l.3 .1M136.5 185.2l.3 .1M136.6 186.5l1.1 .2 1.2-.2M136.6 185.7v.8"/>
<path d="M136.8 183.7h1.5M136.8 184.1h1.5M136.8 184.5h1.5M136.8 184.9h1.5M136.8 185.3h1.5M136.8 183.7l-.3 .2M136.8 184.1l-.3 .2M136.8 184.5l-.3 .2M136.8 184.9l-.3 .2M136.8 185.3l-.3 .2M137 181.2a1.84 1.84 0 0 1-1 1.7M137 181.2v1.2l-1 .5"/>
<path d="M137.8 185.5l-1.2 .2M137.8 185.5h1.6M137.8 185.5l1.1 .2M138.3 183.7l.2 .2h-2M138.3 184.1l.2 .2h-2M138.3 184.5l.2 .2M138.3 184.9l.2 .2M138.3 185.3l.2 .2M138.5 184.4l-.1 .2M138.5 184.7v.1M138.5 185.1v.1M138.5 185.5h.1"/>
<path d="M138.5 184.4l-.2 .1M138.5 184.8l-.2 .1M138.5 185.2l-.2 .1M138.9 185.7v.8M139.4 185.5l-.5 .2M139.4 185.5l.3 .1zM139.5 190.1h.1M139.5 189.3v.8M139.7 186.6l-.2 .1M139.8 185.7v.8a.64 .64 0 0 1-.9 0M140.5 197.2l.1 .8M140.6 198h.1"/>
<path d="M140.6 198h3.9M140.6 198a1.12 1.12 0 0 0 1.5 .5h1.9l.4-.5M144.4 198h.1M144.5 198h.1M144.5 197.2v.8M147.5 189.3v6.9M148 187.7h.5M148.5 187.6l-.1 .1M148.5 187.2v.5M148.5 187l-.7 .7M148.5 187.2h8.5M150.1 184.7h6.9"/>
<path d="M150.1 185.2h6.9M150.1 183.7h.9M150.8 183.9v.1M150.8 183.9a.77 .77 0 0 1 1.1-.5h.4a4.2 4.2 0 0 1 2.3 .2l.1 .3M150.8 184h3.9M150.8 184v.7M154.6 183.7h2.4M154.7 183.9v.1M154.7 183.9h.1M154.7 184l.1 .7M158.8 183.7h-.8M159.3 182.5v.6a.55 .55 0 0 1-.5 .6"/>
<path d="M159.3 182l-.5 .2v.5l.5-.2M159.3 182v.5"/>
<circle cx="89.3" cy="14.8" r="1"/>
<circle cx="89.3" cy="14.8" r=".96"/>
<circle cx="124.8" cy="14.8" r=".96"/>
<circle cx="89.3" cy="62.3" r="1"/>
<circle cx="89.3" cy="62.3" r=".96"/>
<circle cx="124.8" cy="62.3" r=".96"/>
<circle cx="61.3" cy="117.2" r="1.2"/>
<circle cx="61.3" cy="117.2" r=".99"/>
<circle cx="61.3" cy="117.2" r=".76"/>
<circle cx="72" cy="118.2" r="1"/>
<circle cx="72" cy="118.2" r=".78"/>
<circle cx="78" cy="100.5" r=".78"/>
<circle cx="78" cy="100.5" r=".99"/>
<circle cx="78" cy="100.5" r="1.2"/>
<circle cx="79" cy="111.2" r=".76"/>
<circle cx="79" cy="111.2" r="1.01"/>
<circle cx="135" cy="111.2" r=".99"/>
<circle cx="135" cy="111.2" r=".77"/>
<circle cx="136" cy="100.5" r=".99"/>
<circle cx="136" cy="100.5" r="1.2"/>
<circle cx="136" cy="100.5" r=".78"/>
<circle cx="142" cy="118.2" r="1"/>
<circle cx="142" cy="118.2" r=".77"/>
<circle cx="152.8" cy="117.2" r="1.2"/>
<circle cx="152.8" cy="117.2" r=".99"/>
<circle cx="152.8" cy="117.2" r=".77"/>
<circle cx="61.3" cy="175.2" r="1.2"/>
<circle cx="61.3" cy="175.2" r=".99"/>
<circle cx="61.3" cy="175.2" r=".76"/>
<circle cx="72" cy="174.2" r=".78"/>
<circle cx="72" cy="174.2" r=".99"/>
<circle cx="142" cy="174.2" r=".99"/>
<circle cx="142" cy="174.2" r=".77"/>
<circle cx="152.8" cy="175.2" r="1.2"/>
<circle cx="152.8" cy="175.2" r=".99"/>
<circle cx="152.8" cy="175.2" r=".77"/>
<circle cx="78" cy="192" r=".78"/>
<circle cx="78" cy="192" r=".99"/>
<circle cx="78" cy="192" r="1.2"/>
<circle cx="79" cy="181.2" r=".77"/>
<circle cx="79" cy="181.2" r="1.01"/>
<circle cx="135" cy="181.2" r=".78"/>
<circle cx="135" cy="181.2" r=".99"/>
<circle cx="136" cy="192" r=".99"/>
<circle cx="136" cy="192" r=".78"/>
<circle cx="136" cy="192" r="1.2"/>
</g>
<g font-size="8.5">
<text x="69.1" y="32.8">B</text>
<text x="139.4" y="32.9">B</text>
<text x="111.9" y="208.4">SECTION B-B</text>
<text x="111.9" y="216.6">SCALE 1 : 1</text>
</g>
<text font-size="7.3" x="140.1" y="249.9">CubeSat Mauá</text>
<g font-size="5.6">
<text x="21.4" y="79.4">Casca Externa Lateral</text>
<text x="135.9" y="79.4">Estrutura Interna Superior</text>
<text x="79.3" y="148.6">Placa Interna Lateral</text>
<text x="24.2" y="194.1" transform="rotate(-90 24.2 194.1)">Estrutura Interna Lateral de Ligação</text>
<text x="37.7" y="209.3" transform="rotate(-90 37.7 209.3)">Placa de Circuito Impresso</text>
<text x="190.1" y="207.5" transform="rotate(-90 190.1 207.5)">Estrutura Interna Lateral de Ligação</text>
<text x="28" y="225.9">Estrutura Interna Lateral Principal</text>
<text x="123.2" y="265.2">Desenho de Conjunto - 1U</text>
</g>
<text font-size="5.3" x="124.4" y="284.3">Cubesat-1U-Assembly</text>
<g font-size="5">
<text x="25" y="273.9">SolidWorks Educational Edition.</text>
<text x="26.4" y="279.4">For Instructional Use Only.</text>
</g>
<text font-size="3.9" x="196" y="280.4">A4</text>
<g font-size="3.2">
<text x="62.3" y="246.3">04 pçs</text>
<text x="80.7" y="282.8">Alumínio</text>
</g>
<text font-size="2.5" x="190.4" y="240.9">00</text>
<g font-size="2">
<text x="10.7" y="239.5">SE NÃO ESPECIFICADO:</text>
<text x="44.5" y="239.5">QUANTIDADE:</text>
<text x="91.4" y="239.4">DEBUR AND</text>
<text x="10.7" y="242">DIMENSÕES EM MILÍMETROS</text>
<text x="10.7" y="244.5">ACABAM. SUPERFÍCIE: 1,6</text>
<text x="91.4" y="241.9">BREAK SHARP</text>
<text x="91.4" y="244.4">EDGES</text>
<text x="130.5" y="240.8">NÃO MUDAR A ESCALA DO DESENHO</text>
<text x="171.2" y="241">REVISÃO</text>
<text x="10.7" y="247">TOLERÂNCIAS:</text>
<text x="12.3" y="249.5">LINEAR:</text>
<text x="12.3" y="252">ANGULAR:</text>
<text x="21.8" y="249.5">0.1</text>
<text x="24.8" y="252">1</text>
<text x="24.4" y="256.9">NOME</text>
<text x="40.1" y="256.8">ASSINATURA</text>
<text x="57.3" y="256.8">DATA</text>
<text x="110.1" y="257.1">TÍTULO:</text>
<text x="10.3" y="260.9">DES.</text>
<text x="23.3" y="261">Felipe M</text>
<text x="55.7" y="260.8">27/02/15</text>
<text x="10.5" y="269.3">APROV.</text>
<text x="10.5" y="265.2">VERIF.</text>
<text x="10.6" y="273.6">MANUF.</text>
<text x="10.8" y="278">QUALID</text>
<text x="65.8" y="277.4">MATERIAL:</text>
<text x="110.2" y="278.5">DES. Nº</text>
<text x="65.7" y="290.4">PESO:</text>
<text x="110.2" y="290.5">ESCALA:1:2</text>
<text x="162.4" y="290.4">FOLHA 4 DE 4</text>
</g>
</svg>
